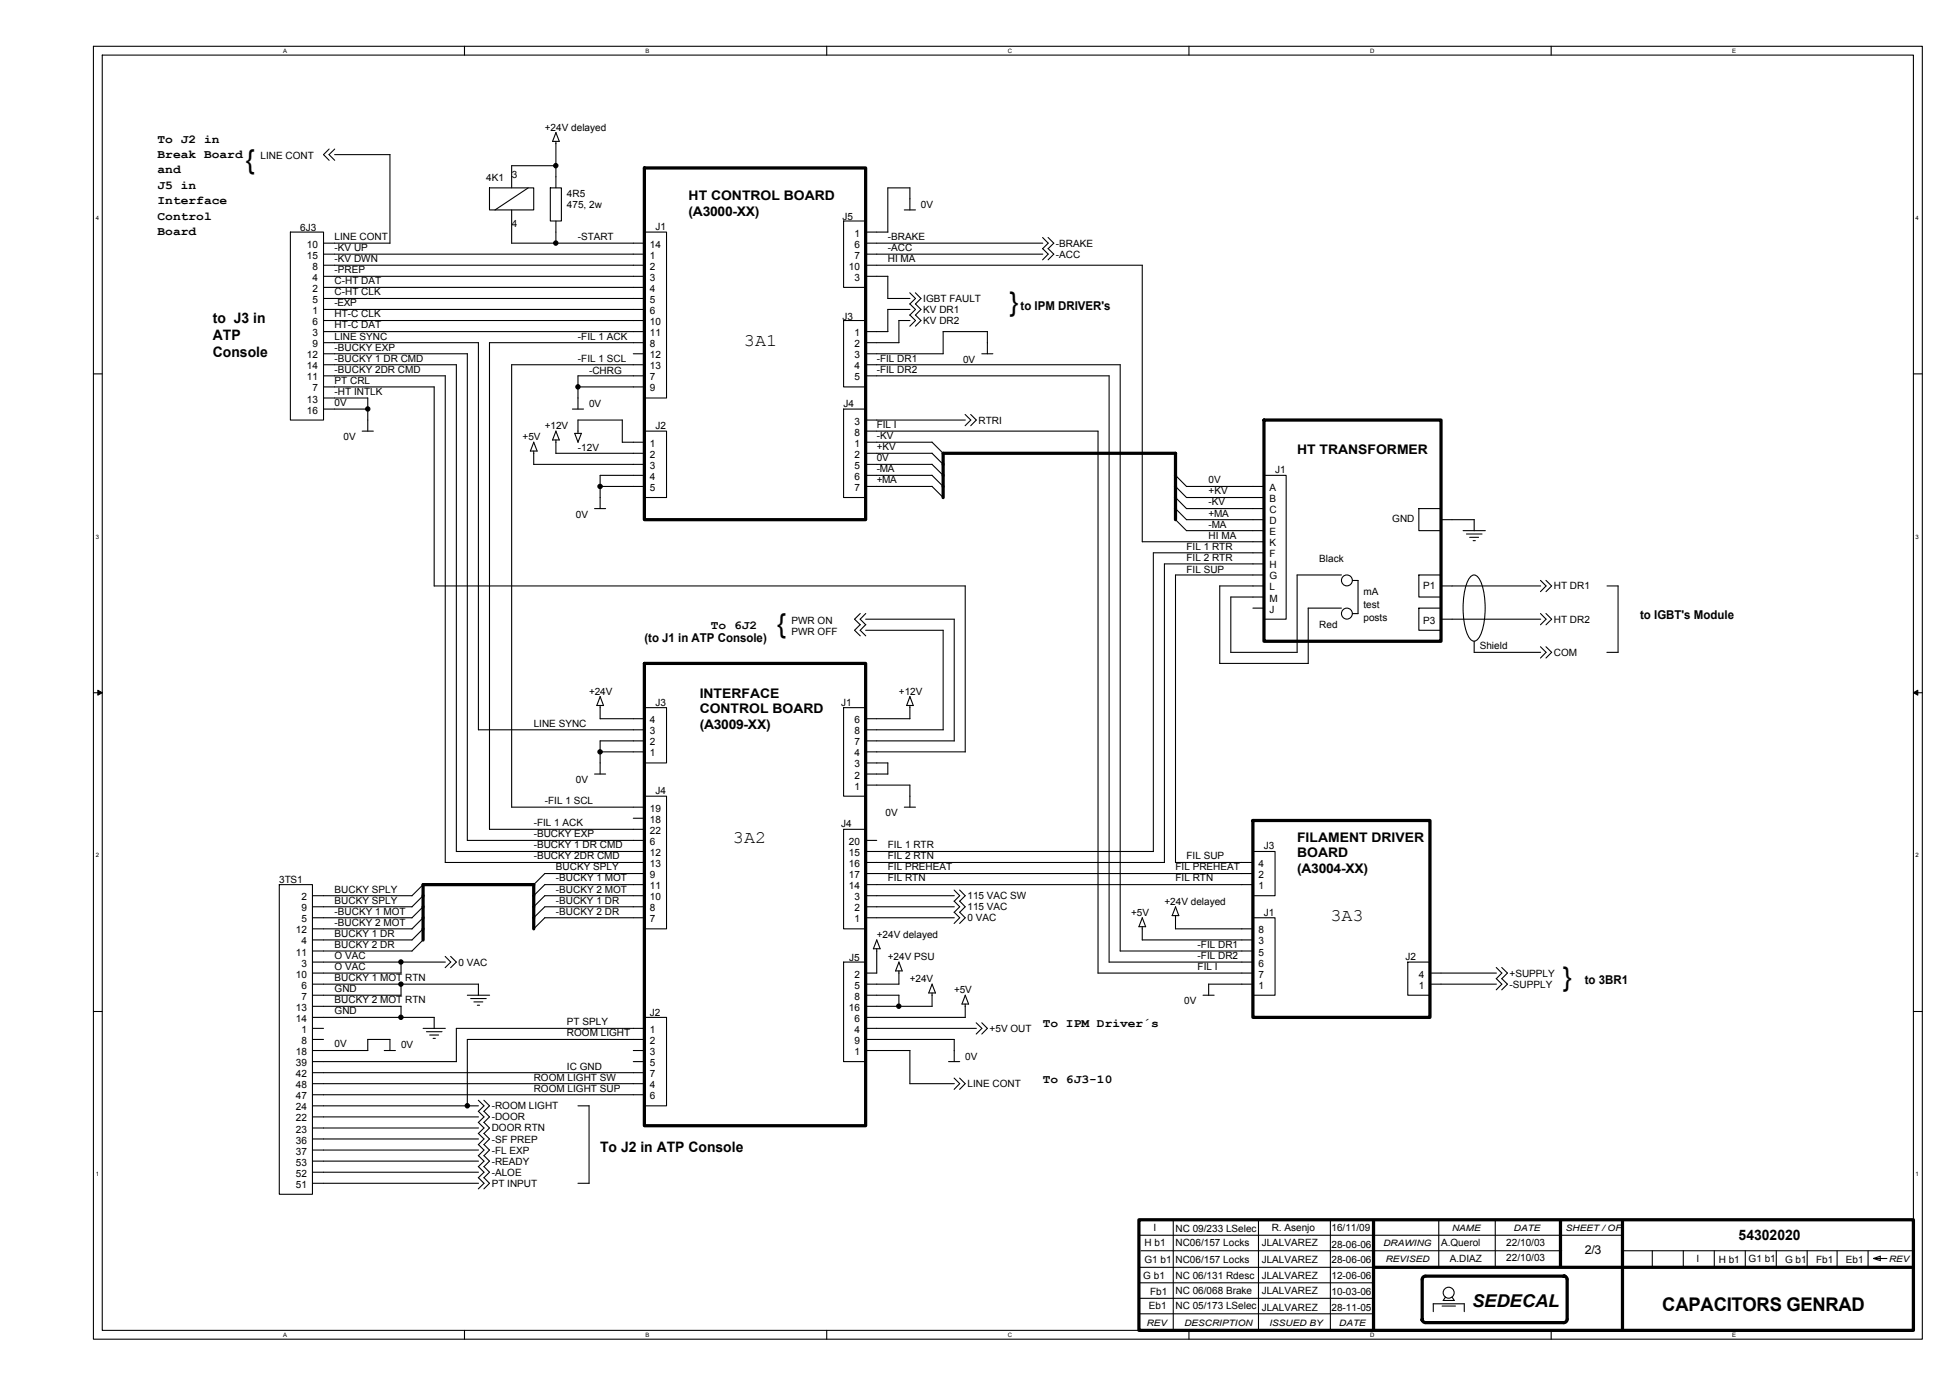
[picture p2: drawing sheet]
<svg xmlns="http://www.w3.org/2000/svg" width="420mm" height="297mm" viewBox="0 0 420 297" stroke-linecap="round" stroke-linejoin="round" font-family="sans-serif">
<path d="M20.2 10h394.6v279.1h-394.6zM22.1 11.9h390.8v275.3h-390.8z" fill="none" stroke="#000" stroke-width=".23"/>
<g fill="#fff">
<path d="M61.1 10.2h.9v1.5h-.9z"/>
<path d="M61.1 287.4h.9v1.5h-.9z"/>
</g>
<path d="M100.2 10v1.9M100.2 287.2v1.9" fill="none" stroke="#000" stroke-width=".23"/>
<g fill="#fff">
<path d="M139.3 10.2h.9v1.5h-.9z"/>
<path d="M139.3 287.4h.9v1.5h-.9z"/>
</g>
<path d="M178.4 10v1.9M178.4 287.2v1.9" fill="none" stroke="#000" stroke-width=".23"/>
<g fill="#fff">
<path d="M217.5 10.2h.9v1.5h-.9z"/>
<path d="M217.5 287.4h.9v1.5h-.9z"/>
</g>
<path d="M256.6 10v1.9M256.6 287.2v1.9" fill="none" stroke="#000" stroke-width=".23"/>
<g fill="#fff">
<path d="M295.6 10.2h1v1.5h-1z"/>
<path d="M295.6 287.4h1v1.5h-1z"/>
</g>
<path d="M334.7 10v1.9M334.7 287.2v1.9" fill="none" stroke="#000" stroke-width=".23"/>
<g fill="#fff">
<path d="M373.8 10.2h.9v1.5h-.9z"/>
<path d="M373.8 287.4h.9v1.5h-.9z"/>
<path d="M20.6 46.3h.8v1.4h-.8z"/>
<path d="M413.4 46.3h.7v1.4h-.7z"/>
<path d="M20.6 115.1h.8v1.4h-.8z"/>
<path d="M413.4 115.1h.7v1.4h-.7z"/>
</g>
<path d="M20.2 80.7h1.9M412.9 80.7h1.9" fill="none" stroke="#000" stroke-width=".23"/>
<g fill="#fff">
<path d="M20.6 183.9h.8v1.5h-.8z"/>
<path d="M413.4 183.9h.7v1.5h-.7z"/>
</g>
<path d="M20.2 149.5h1.9M412.9 149.5h1.9" fill="none" stroke="#000" stroke-width=".23"/>
<path d="M21.1 149l1 .5-1 .6zM412.9 149.5l1-.5v1.1z" fill="#000" stroke="#000" stroke-width=".22"/>
<g fill="#fff">
<path d="M20.6 252.8h.8v1.4h-.8z"/>
<path d="M413.4 252.8h.7v1.4h-.7z"/>
</g>
<g fill="none" stroke="#000" stroke-width=".23">
<path d="M71 32.2l-1.2 1.2 1.2 1.2M72.2 33.4h11.9v19.1h-14.3M72.2 32.2l-1.2 1.2 1.2 1.2M120 30.5v10.1M120 28.6l.7 1.9h-1.5zM120 35.8h-9.6v4.8M62.7 50.1h7.1v40.6h-7.1zM69.8 54.9h69.3M69.8 57.3h69.3M69.8 59.6h69.3M105.6 40.6h9.6v4.7h-9.6zM110.4 45.3v7.2h28.7"/>
<path d="M114 40.6l-7.2 4.7M118.8 40.6h2.3v7.1h-2.3zM120 47.7v4.8M139.1 50.1h4.7v35.8h-4.7zM182 47.7h4.8v14.3h-4.8zM186.8 57.3h59.7v59.7l26.3-.1M186.8 52.5h38.2M186.8 54.9h38.2M186.8 59.6h4.8M186.8 50.1h4.8M191.6 59.6v4.9M195.1 45.3h2.5"/>
<path d="M196.4 45.3v-4.7h-4.8v9.5M225 51.3l1.2 1.2-1.2 1.2 1.2 1.2-1.2 1.2M226.2 51.3l1.2 1.2-1.2 1.2 1.2 1.2-1.2 1.2M69.8 76.4h31.1M69.8 74h33.4v83.5h35.9M69.8 62h69.3M69.8 64.4h69.3M69.8 66.8h69.3M69.8 69.2h69.3M69.8 71.6h69.3M69.8 78.7h28.7M98.5 78.7v105.1h40.6"/>
<path d="M100.8 76.4v105h38.3M110.4 78.7v95.5M110.4 78.7h28.7M136.7 76.4h2.4M139.1 74h-33.5v105h33.5M182 69.2h4.8v14.3h-4.8zM186.8 76.4h16.7v-4.8h9.6v4.8M186.8 71.6h4.8M186.8 78.7h55l-.1 126.6M191.6 64.4h4.8M194 69.2v4.8h-7.2M194 69.2h2.4"/>
<path d="M196.3 63.2l1.3 1.2-1.3 1.2M196.3 65.6l1.3 1.2-1.3 1.2M196.3 68l1.3 1.2-1.3 1.2M196.4 66.8h-4.8v4.8M197.5 63.2l1.2 1.2-1.2 1.2M197.5 65.6l1.2 1.2-1.2 1.2M197.5 68l1.2 1.2-1.2 1.2M211.9 76.4h2.4M69.8 83.5h23.9v43h114.6v35.8M69.8 85.9h9.6v7.2M69.8 88.3h9.6M69.8 81.1h26.3v105.1h43"/>
<path d="M78.2 93.1h2.4M114.4 97.4h1.5M114.5 97.4l.7-2 .7 2M115.2 97.4v2.9M120 95v2.9h19.1M120.7 95h-1.5l.8-2 .7 2M123.5 88.3h2.4M124.7 90.7v2.9M124.7 90.7h9.6M124.7 83.5h14.4M125.4 93.6h-1.4l.7 1.9M125.5 93.5l-.8 2"/>
<path d="M134.3 95.5h4.8M134.3 90.7v4.8M139.1 93.1h4.7v14.3h-4.7zM139.1 81.1h-14.4v7.2M182 88.3h4.8v19.1h-4.8zM186.8 93.1h50.2l-.1 117h33.5M186.8 90.7h21.5M186.8 97.9h14.4M186.8 95.5h14.4M186.8 81.1h52.6M201.1 95.4l2.4 2.5M201.1 97.8l2.4 2.4"/>
<path d="M208.3 89.5l1.2 1.2-1.2 1.2M209.5 89.5l1.2 1.2-1.2 1.2M239.3 81.1v126.6h31.1M115.2 100.2h23.9M128.3 109.8h2.4M129.5 105h9.6M139.1 102.6h-9.6v7.2M186.8 100.2h14.4M186.8 102.6h14.4M186.8 105h14.4M201.1 102.6l2.4 2.4M201.1 105l2.4 2.4"/>
<path d="M201.1 100.2l2.4 2.4M253.7 107.4l2.3 2.4h16.8M253.7 112.2l2.3 2.4h16.8M253.7 102.6l2.3 2.4h16.8M253.7 109.8l2.3 2.4h16.8M253.7 105l2.3 2.4h16.8M272.8 102.6h4.7v31.1h-4.7zM272.8 119.3h-23.9v64.5M306.2 109.8h4.8v4.8h-4.8zM311 112.2h7.1v2.4M315.7 114.6h4.8M316.5 115.3h3.3"/>
<path d="M317.2 116h1.9M317.9 116.7h.5M185.6 134.8l-1.2 1.3 1.2 1.2M185.6 132.4l-1.2 1.3 1.2 1.2M186.8 133.7h19.1v26.3l-19.1-.1M186.8 136.1h16.7v21.5M186.8 134.8l-1.2 1.3 1.2 1.2M186.8 132.4l-1.2 1.3 1.2 1.2M263.2 126.5h9.6M263.2 126.5v16.7h19.1v-11.9M270.4 131.3h2.4M272.8 128.9h-7.2v11.9h14.3"/>
<path d="M272.8 124.1h-19.1v62.1h16.7M272.8 121.7h-21.5v64.5h-64.5M279.9 124.1h9.6M279.9 124.1v16.7M282.3 131.3h7.2M291.8 132.5h1.3M291.9 125.3h1.2M293.1 125.3v7.2M306.2 131.3h4.8v4.8h-4.8zM306.2 124.1h4.8v4.8h-4.8zM311 126.5h21.5M311 133.7h21.5"/>
<path d="M317.3 124.6a.99 .99 0 0 1 1.6 0 12.9 12.9 0 0 1 1.6 7.9l-.2 1.2a6.6 6.6 0 0 1-1.8 4.6 1.23 1.23 0 0 1-1.6-.9 16.8 16.8 0 0 1 0-12.3zM318.1 138.4v2.4M332.4 132.4l1.2 1.3-1.2 1.2M332.4 139.6l1.2 1.2-1.2 1.2M332.4 125.3l1.2 1.2-1.2 1.2M333.6 132.4l1.2 1.3-1.2 1.2M333.6 139.6l1.2 1.2-1.2 1.2M333.6 125.3l1.2 1.2-1.2 1.2M346.8 126.5h2.4M349.2 126.5v14.3M129.5 152.3v2.9h9.6M129.5 159.9v7.2"/>
<path d="M129.5 150.4l.7 1.9h-1.4zM129.5 159.9h9.6M139.1 152.8h4.7v11.9h-4.7zM182 152.8h4.8v19.1h-4.8zM186.8 157.5h16.7M195.6 152.3h1.5l-.7-1.9-.7 1.9M196.4 152.3v2.9h-9.6M318.1 140.8h14.4M346.8 140.8h2.4M110.4 174.2h28.7M128.3 167.1h2.4M129.5 162.3h9.6"/>
<path d="M136.7 176.6h2.4M139.1 171.9h4.7v28.6h-4.7zM182 179h4.8v21.5h-4.8zM186.8 167.1h4.8M186.8 169.5h9.6v4.7M186.8 162.3h21.5M186.8 164.7h4.8M191.6 164.7v2.4M195.1 174.2h2.5M60.3 191h7.1v66.8h-7.1zM67.4 195.7h21.5M67.4 198.1h21.5"/>
<path d="M91.3 191l-2.4 2.4h-21.5M91.3 198.1l-2.4 2.4h-21.5M91.3 193.4l-2.4 2.4M91.3 195.7l-2.4 2.4M139.1 193.4h-21.6l-2.3 2.4M139.1 191h-21.5l-2.4 2.4M139.1 188.6h-21.5l-2.4 2.4M139.1 195.7h-21.5l-2.4 2.4M139.1 198.1h-21.6l-2.3 2.4M186.8 183.8h62.1M186.8 193.4h19.1M186.8 191h83.6"/>
<path d="M186.8 188.6h83.6M186.8 195.7h19.1M186.8 198.1h19.1M186.8 181.4h2.4M205.9 192.1l1.2 1.3-1.2 1.1 1.2 1.2-1.2 1.3M205.9 196.9l1.2 1.2-1.2 1.2M207.1 192.1l1.2 1.3-1.2 1.1 1.2 1.2-1.2 1.3M207.1 196.9l1.2 1.2-1.2 1.2M252.9 197.7h1.5l-.7-2-.7 2M253.7 197.7v2.8h16.7M270.4 198.1h4.8v16.7h-4.8zM270.4 183.8h4.8v9.6h-4.8z"/>
<path d="M20.2 218.4h1.9M67.4 214.8h19.2M67.4 205.3h21.5M67.4 212.4h35.9l-.1 2.5M67.4 207.7h28.7M67.4 217.2h19.2l-.1 2.4M67.4 219.6h26.3v2.4M86.5 207.7l.1 2.4h-19.2M86.5 212.4v2.5M91.3 200.5l-2.4 2.4h-21.5M91.3 202.9l-2.4 2.4M96.1 206.5l1.2 1.2-1.2 1.2"/>
<path d="M97.2 206.5l1.3 1.2-1.3 1.2M100.8 214.8h4.9M101.6 215.6h3.3M102.3 216.3h1.9M103 217h.5M139.1 219.6h4.7v19.1h-4.7zM182 207.7h4.8v21.5h-4.8zM186.8 214.8h7.2v2.5M186.8 217.2h14.4M188.5 204.8h1.4M188.5 204.8l.7-1.9 .7 1.9M189.2 204.8v5.3h-2.4"/>
<path d="M194 209.6v2.8h-7.2M194 207.7l-.8 1.9h1.5l-.7-1.9M200.4 214.4h1.5M201.1 214.4v2.9M201.1 212.4l.8 2M201.2 212.4l-.8 2M207.6 216.7h1.4M207.6 216.7l.7-1.9 .7 2M208.3 216.7v2.9h-21.5M241.7 205.3h28.7M245.8 200h1.4M245.8 200l.7-1.9 .7 2"/>
<path d="M246.5 200v2.9h23.9M259.6 214.8h2.4M270.4 212.4h-9.6v2.4M303.8 207.7h4.8v7.1h-4.8zM308.6 212.4h14.3M308.6 210.1h14.3M322.9 208.9l1.2 1.2-1.2 1.2 1.2 1.1-1.2 1.3M324.1 208.9l1.2 1.2-1.2 1.2 1.2 1.1-1.2 1.3M412.9 218.4h1.9M67.4 226.8h12v-2.4h4.8l-.1 2.4M67.4 222h2.4M67.4 229.2h31.1"/>
<path d="M67.4 224.4h2.4M67.4 233.9h71.7M67.4 236.3h71.7M67.4 231.6h71.7M67.4 238.7h35.8M82.9 226.8h2.4M91.3 222h4.8M92 222.7h3.4M92.7 223.4h1.9M93.5 224.2h.4M103.2 239.9l1.2 1.2-1.2 1.2M103.2 237.5l1.2 1.2-1.2 1.2"/>
<path d="M104.4 239.9l1.2 1.2-1.2 1.2M104.4 237.5l1.2 1.2-1.2 1.2M124.7 238.7h2.4M127.1 238.7v16.8M136.7 226.8h2.4M136.7 229.2h2.4M139.1 222h-40.6v7.2M139.1 224.4h-38.3v14.3M186.8 226.8h9.6v7.2M186.8 222h23.9M186.8 224.4h19.1v4.8M196.4 233.9h9.5"/>
<path d="M204.7 229.2h2.4M205.9 232.7l1.2 1.2-1.2 1.3M207.1 232.7l1.2 1.2-1.2 1.3M210.7 220.8l1.2 1.2-1.2 1.2M211.9 220.8l1.2 1.2-1.2 1.2M67.4 241.1h35.9M67.4 243.5h35.9M67.4 245.9h35.9M67.4 248.3h35.9M67.4 250.7h35.9M67.4 253h35.9M67.4 255.4h35.9"/>
<path d="M103.2 242.3l1.2 1.2-1.2 1.2M103.2 244.7l1.2 1.2-1.2 1.2M103.2 247.1l1.2 1.2-1.2 1.2M103.2 249.4l1.2 1.3-1.2 1.2 1.2 1.1-1.2 1.3M103.2 254.2l1.2 1.2-1.2 1.2M104.4 242.3l1.2 1.2-1.2 1.2M104.4 244.7l1.2 1.2-1.2 1.2M104.4 247.1l1.2 1.2-1.2 1.2M104.4 249.4l1.2 1.3-1.2 1.2 1.2 1.1-1.2 1.3M104.4 254.2l1.2 1.2-1.2 1.2M124.7 255.4h2.4M246 273.6h50.4"/>
<path d="M246 266.7h103.9M246 276.9h50.4M246.3 270h90.7M253.2 263.3v23.9M271.6 263.3v23.9M287.1 263.3v23.9M310.5 263.3v10.3M311.9 280l-.5 .7h2.4l-.5-.7M322.7 263.3v10.3M350.4 270h62.5M356.6 270v3.4M363.3 270v3.4"/>
<path d="M369.9 270v3.4M376.6 270v3.4M383.3 270v3.4M390 270v3.4M396.4 270v3.4M403.1 270v3.4M404.3 271.7l1.5 .4M405.8 271.2v1M405.8 271.2l-1.5 .5h2.9M246 280.3h50.4M246 283.6h50.4M309.3 283.1v-1.6h6.7v1.6"/>
<path d="M311.2 281.9h2.9"/>
<circle cx="290.7" cy="132.5" r="1.18"/>
<circle cx="290.7" cy="125.3" r="1.18"/>
<circle cx="312.6" cy="279.1" r="1.18"/>
</g>
<g fill="none" stroke="#000" stroke-width=".7">
<path d="M139.1 36.3h47.7v75.9h-47.7zM272.8 90.7h38.2v47.7h-38.2zM203.5 107.4v-9.5h50.2v14.3M139.1 143.2h47.7v99.8h-47.7zM270.4 177.1h38.2v42.5h-38.2zM115.2 190.9v9.6M115.2 191h-23.9v11.9M245.8 263.3h167.1v23.9h-167.1zM296.4 263.5v23.5M296.6 273.6h116.1M306.9 276.2v8.8v-.2a.72 .72 0 0 0 .7 .7h29.9a.73 .73 0 0 0 .7-.7v-8.6M336.8 263.5v9.9"/>
<path d="M338.2 276.2a.72 .72 0 0 0-.7-.7h.2h-30.1a.7 .7 0 0 0-.7 .7M350.1 263.5v23.5"/>
</g>
<g fill="#000" stroke="#000" stroke-width=".23">
<circle cx="119.9" cy="35.8" r=".47"/>
<circle cx="119.9" cy="52.5" r=".47"/>
<circle cx="79.4" cy="88.3" r=".47"/>
<circle cx="124.7" cy="83.5" r=".47"/>
<circle cx="129.5" cy="105" r=".47"/>
<circle cx="129.5" cy="162.3" r=".47"/>
<circle cx="86.5" cy="207.7" r=".47"/>
<circle cx="86.5" cy="212.4" r=".47"/>
<circle cx="86.5" cy="219.6" r=".47"/>
<circle cx="194" cy="217.2" r=".47"/>
<circle cx="100.8" cy="238.7" r=".47"/>
</g>
<g font-size="5.7">
<text x="55" y="33.4" transform="rotate(180 55 33.4)">}</text>
<text x="217.9" y="67.2">}</text>
<text x="169.6" y="133.7" transform="rotate(180 169.6 133.7)">}</text>
<text x="337.2" y="212.9">}</text>
</g>
<text font-size="4.1" x="358.7" y="283.1">CAPACITORS GENRAD</text>
<g font-size="3.8">
<text x="160.5" y="74.6">3A1</text>
<text x="158.2" y="182.1">3A2</text>
<text x="287.1" y="198.8">3A3</text>
<text x="317.7" y="282.1">SEDECAL</text>
</g>
<g font-size="3.1">
<text x="45.9" y="69.7">to J3 in</text>
<text x="45.9" y="73.4">ATP</text>
<text x="45.9" y="77.1">Console</text>
<text x="129.5" y="248.8">To J2 in ATP Console</text>
<text x="375.2" y="267.6">54302020</text>
</g>
<g font-size="2.9">
<text x="148.6" y="43.2">HT CONTROL BOARD</text>
<text x="148.6" y="46.6">(A3000-XX)</text>
<text x="279.9" y="98.1">HT TRANSFORMER</text>
<text x="151" y="150.6">INTERFACE</text>
<text x="151" y="154">CONTROL BOARD</text>
<text x="151" y="157.3">(A3009-XX)</text>
<text x="279.9" y="181.7">FILAMENT DRIVER</text>
<text x="279.9" y="185">BOARD</text>
<text x="279.9" y="188.4">(A3004-XX)</text>
</g>
<g font-size="2.6">
<text x="34" y="30.8">To J2 in</text>
<text x="34" y="34.1">Break Board</text>
<text x="34" y="37.4">and</text>
<text x="34" y="40.8">J5 in</text>
<text x="34" y="44.1">Interface</text>
<text x="34" y="47.4">Control</text>
<text x="34" y="50.7">Board</text>
<text x="220.2" y="66.9">to IPM DRIVER's</text>
<text x="153.4" y="135.8">To 6J2</text>
<text x="353.9" y="133.7">to IGBT's Module</text>
<text x="139.1" y="138.5">(to J1 in ATP Console)</text>
<text x="342" y="212.5">to 3BR1</text>
<text x="225" y="221.8">To IPM Driver´s</text>
<text x="225" y="233.7">To 6J3-10</text>
<text x="342" y="270.7">2/3</text>
</g>
<g font-size="2.2">
<text x="117.6" y="28.2">+24V delayed</text>
<text x="56.2" y="34.4">LINE CONT</text>
<text x="104.9" y="39.2">4K1</text>
<text x="110.4" y="38.4">3</text>
<text x="122.4" y="42.5">4R5</text>
<text x="122.4" y="44.9">475, 2w</text>
<text x="181.8" y="47.5">J5</text>
<text x="198.7" y="44.9">0V</text>
<text x="64.8" y="49.9">6J3</text>
<text x="66.2" y="53.5">10</text>
<text x="72.2" y="51.8">LINE CONT</text>
<text x="110.4" y="48.9">4</text>
<text x="124.7" y="51.8">-START</text>
<text x="140.2" y="53.5">14</text>
<text x="141.4" y="49.7">J1</text>
<text x="184.4" y="51.1">1</text>
<text x="184.4" y="53.5">6</text>
<text x="191.6" y="51.8">-BRAKE</text>
<text x="227.9" y="53.2">-BRAKE</text>
<text x="66.2" y="55.8">15</text>
<text x="67.4" y="58.2">8</text>
<text x="72.2" y="56.6">-KV DWN</text>
<text x="72.2" y="59">-PREP</text>
<text x="72.2" y="54.2">-KV UP</text>
<text x="140.2" y="58.2">2</text>
<text x="140.2" y="55.8">1</text>
<text x="183.2" y="58.2">10</text>
<text x="184.4" y="55.8">7</text>
<text x="191.6" y="56.6">HI MA</text>
<text x="191.6" y="54.2">-ACC</text>
<text x="227.9" y="55.6">-ACC</text>
<text x="67.4" y="60.6">4</text>
<text x="67.4" y="63">2</text>
<text x="67.4" y="65.4">5</text>
<text x="72.2" y="61.4">C-HT DAT</text>
<text x="72.2" y="63.7">C-HT CLK</text>
<text x="140.2" y="60.6">3</text>
<text x="140.2" y="65.4">5</text>
<text x="140.2" y="63">4</text>
<text x="184.4" y="60.6">3</text>
<text x="199.2" y="65.2">IGBT FAULT</text>
<text x="67.4" y="67.8">1</text>
<text x="67.4" y="70.2">6</text>
<text x="72.2" y="66.1">-EXP</text>
<text x="72.2" y="70.9">HT-C DAT</text>
<text x="72.2" y="68.5">HT-C CLK</text>
<text x="140.2" y="67.8">6</text>
<text x="140.2" y="70.2">10</text>
<text x="181.8" y="69">J3</text>
<text x="199.2" y="67.6">KV DR1</text>
<text x="199.2" y="70">KV DR2</text>
<text x="66.2" y="77.3">12</text>
<text x="67.4" y="72.6">3</text>
<text x="67.4" y="75">9</text>
<text x="72.2" y="73.3">LINE SYNC</text>
<text x="72.2" y="75.7">-BUCKY EXP</text>
<text x="124.7" y="73.3">-FIL 1 ACK</text>
<text x="140.2" y="75">8</text>
<text x="140.2" y="72.6">11</text>
<text x="140.2" y="77.3">12</text>
<text x="184.4" y="72.6">1</text>
<text x="184.4" y="75">2</text>
<text x="184.4" y="77.3">3</text>
<text x="66.2" y="79.7">14</text>
<text x="66.2" y="82.1">11</text>
<text x="72.2" y="80.5">-BUCKY 2DR CMD</text>
<text x="72.2" y="82.8">PT CRL</text>
<text x="72.2" y="78.1">-BUCKY 1 DR CMD</text>
<text x="124.7" y="78.1">-FIL 1 SCL</text>
<text x="127.1" y="80.7">-CHRG</text>
<text x="140.2" y="82.1">7</text>
<text x="140.2" y="79.7">13</text>
<text x="184.4" y="79.7">4</text>
<text x="184.4" y="82.1">5</text>
<text x="189.2" y="78.1">-FIL DR1</text>
<text x="189.2" y="80.5">-FIL DR2</text>
<text x="207.8" y="78.3">0V</text>
<text x="66.2" y="86.9">13</text>
<text x="66.2" y="89.3">16</text>
<text x="67.4" y="84.5">7</text>
<text x="72.2" y="87.6">0V</text>
<text x="72.2" y="85.2">-HT INTLK</text>
<text x="127.1" y="87.9">0V</text>
<text x="140.2" y="84.5">9</text>
<text x="182" y="87.9">J4</text>
<text x="74.1" y="95">0V</text>
<text x="112.8" y="95">+5V</text>
<text x="117.6" y="92.6">+12V</text>
<text x="141.4" y="92.6">J2</text>
<text x="184.4" y="91.7">3</text>
<text x="184.4" y="94">8</text>
<text x="189.2" y="94.8">-KV</text>
<text x="189.2" y="92.4">FIL I</text>
<text x="211.2" y="91.4">RTRI</text>
<text x="124.7" y="97.4">-12V</text>
<text x="140.2" y="101.2">3</text>
<text x="140.2" y="96.4">1</text>
<text x="140.2" y="98.8">2</text>
<text x="184.4" y="101.2">5</text>
<text x="184.4" y="98.8">2</text>
<text x="184.4" y="96.4">1</text>
<text x="189.2" y="97.2">+KV</text>
<text x="189.2" y="101.9">-MA</text>
<text x="189.2" y="99.6">0V</text>
<text x="140.2" y="106">5</text>
<text x="140.2" y="103.6">4</text>
<text x="184.4" y="103.6">6</text>
<text x="184.4" y="106">7</text>
<text x="189.2" y="104.3">+MA</text>
<text x="260.8" y="106.7">+KV</text>
<text x="260.8" y="104.3">0V</text>
<text x="273.9" y="106">A</text>
<text x="275.2" y="102.2">J1</text>
<text x="124.3" y="111.7">0V</text>
<text x="260.8" y="109.1">-KV</text>
<text x="260.8" y="111.5">+MA</text>
<text x="260.8" y="113.9">-MA</text>
<text x="273.9" y="110.8">C</text>
<text x="273.9" y="108.4">B</text>
<text x="273.9" y="113.2">D</text>
<text x="300.4" y="112.7">GND</text>
<text x="256" y="118.7">FIL 1 RTR</text>
<text x="260.8" y="116.3">HI MA</text>
<text x="273.9" y="115.5">E</text>
<text x="273.9" y="117.9">K</text>
<text x="256" y="121.1">FIL 2 RTR</text>
<text x="256" y="123.7">FIL SUP</text>
<text x="273.9" y="120.3">F</text>
<text x="273.9" y="122.7">H</text>
<text x="273.9" y="125.1">G</text>
<text x="284.7" y="121.3">Black</text>
<text x="273.9" y="127.5">L</text>
<text x="273.9" y="129.9">M</text>
<text x="294.2" y="128.4">mA</text>
<text x="294.2" y="131.3">test</text>
<text x="307.1" y="127.3">P1</text>
<text x="335.3" y="127.3">HT DR1</text>
<text x="170.8" y="137">PWR OFF</text>
<text x="170.8" y="134.7">PWR ON</text>
<text x="273.9" y="132.3">J</text>
<text x="284.7" y="135.6">Red</text>
<text x="294.2" y="134.1">posts</text>
<text x="307.1" y="134.7">P3</text>
<text x="335.3" y="134.4">HT DR2</text>
<text x="319.3" y="140.1">Shield</text>
<text x="335.3" y="141.6">COM</text>
<text x="127.1" y="149.9">+24V</text>
<text x="194" y="149.9">+12V</text>
<text x="141.4" y="152.3">J3</text>
<text x="181.6" y="152.3">J1</text>
<text x="115.2" y="156.9">LINE SYNC</text>
<text x="140.2" y="158.5">3</text>
<text x="140.2" y="160.9">2</text>
<text x="140.2" y="156.1">4</text>
<text x="184.4" y="160.9">7</text>
<text x="184.4" y="158.5">8</text>
<text x="184.4" y="156.1">6</text>
<text x="140.2" y="163.3">1</text>
<text x="184.4" y="165.7">3</text>
<text x="184.4" y="163.3">4</text>
<text x="117.6" y="173.6">-FIL 1 SCL</text>
<text x="124.3" y="169">0V</text>
<text x="141.4" y="171.4">J4</text>
<text x="184.4" y="168.1">2</text>
<text x="184.4" y="170.5">1</text>
<text x="115.2" y="178.3">-FIL 1 ACK</text>
<text x="140.2" y="175.2">19</text>
<text x="140.2" y="177.6">18</text>
<text x="140.2" y="180">22</text>
<text x="181.6" y="178.6">J4</text>
<text x="191.1" y="176.2">0V</text>
<text x="115.2" y="180.7">-BUCKY EXP</text>
<text x="115.2" y="185.5">-BUCKY 2DR CMD</text>
<text x="115.2" y="183.1">-BUCKY 1 DR CMD</text>
<text x="140.2" y="184.8">12</text>
<text x="140.2" y="182.4">6</text>
<text x="183.2" y="184.8">15</text>
<text x="183.2" y="182.4">20</text>
<text x="191.6" y="183.1">FIL 1 RTR</text>
<text x="191.6" y="185.5">FIL 2 RTN</text>
<text x="256" y="185.5">FIL SUP</text>
<text x="272.8" y="183.4">J3</text>
<text x="60.3" y="190.5">3TS1</text>
<text x="120" y="187.9">BUCKY SPLY</text>
<text x="120" y="190.3">-BUCKY 1 MOT</text>
<text x="140.2" y="187.2">13</text>
<text x="140.2" y="191.9">11</text>
<text x="140.2" y="189.5">9</text>
<text x="183.2" y="191.9">14</text>
<text x="183.2" y="189.5">17</text>
<text x="183.2" y="187.2">16</text>
<text x="191.6" y="190.3">FIL RTN</text>
<text x="191.6" y="187.9">FIL PREHEAT</text>
<text x="253.7" y="190.3">FIL RTN</text>
<text x="253.7" y="187.9">FIL PREHEAT</text>
<text x="271.6" y="187.2">4</text>
<text x="271.6" y="191.9">1</text>
<text x="271.6" y="189.5">2</text>
<text x="65" y="194.3">2</text>
<text x="65" y="196.7">9</text>
<text x="72.2" y="195.1">BUCKY SPLY</text>
<text x="72.2" y="197.4">-BUCKY 1 MOT</text>
<text x="72.2" y="192.7">BUCKY SPLY</text>
<text x="120" y="195.1">-BUCKY 1 DR</text>
<text x="120" y="197.4">-BUCKY 2 DR</text>
<text x="120" y="192.7">-BUCKY 2 MOT</text>
<text x="140.2" y="194.3">10</text>
<text x="140.2" y="196.7">8</text>
<text x="184.4" y="194.3">3</text>
<text x="184.4" y="196.7">2</text>
<text x="208.8" y="196.5">115 VAC</text>
<text x="208.8" y="194.1">115 VAC SW</text>
<text x="244.1" y="197.7">+5V</text>
<text x="251.3" y="195.3">+24V delayed</text>
<text x="272.8" y="197.7">J1</text>
<text x="63.8" y="201.5">12</text>
<text x="65" y="199.1">5</text>
<text x="65" y="203.9">4</text>
<text x="72.2" y="202.2">BUCKY 1 DR</text>
<text x="72.2" y="199.8">-BUCKY 2 MOT</text>
<text x="140.2" y="199.1">7</text>
<text x="184.4" y="199.1">1</text>
<text x="189.2" y="202.5">+24V delayed</text>
<text x="208.8" y="198.9">0 VAC</text>
<text x="271.6" y="203.9">3</text>
<text x="271.6" y="201.5">8</text>
<text x="63.8" y="206.3">11</text>
<text x="65" y="208.7">3</text>
<text x="72.2" y="209.4">O VAC</text>
<text x="72.2" y="207">O VAC</text>
<text x="72.2" y="204.6">BUCKY 2 DR</text>
<text x="98.9" y="208.4">0 VAC</text>
<text x="183.2" y="207.5">J5</text>
<text x="191.6" y="207.2">+24V PSU</text>
<text x="258.4" y="209.4">FIL I</text>
<text x="258.4" y="207">-FIL DR2</text>
<text x="258.4" y="204.6">-FIL DR1</text>
<text x="271.6" y="206.3">5</text>
<text x="271.6" y="208.7">6</text>
<text x="303.3" y="207.2">J2</text>
<text x="63.8" y="211">10</text>
<text x="65" y="213.4">6</text>
<text x="65" y="215.8">7</text>
<text x="72.2" y="211.8">BUCKY 1 MOT RTN</text>
<text x="72.2" y="214.2">GND</text>
<text x="184.4" y="211">2</text>
<text x="184.4" y="213.4">5</text>
<text x="184.4" y="215.8">8</text>
<text x="196.4" y="212">+24V</text>
<text x="205.9" y="214.4">+5V</text>
<text x="271.6" y="213.4">1</text>
<text x="271.6" y="211">7</text>
<text x="306.2" y="213.4">1</text>
<text x="306.2" y="211">4</text>
<text x="325.8" y="210.8">+SUPPLY</text>
<text x="325.8" y="213.2">-SUPPLY</text>
<text x="63.8" y="218.2">13</text>
<text x="63.8" y="220.6">14</text>
<text x="72.2" y="216.6">BUCKY 2 MOT RTN</text>
<text x="72.2" y="218.9">GND</text>
<text x="122.4" y="221.3">PT SPLY</text>
<text x="140.3" y="219.4">J2</text>
<text x="183.2" y="218.2">16</text>
<text x="184.4" y="220.6">6</text>
<text x="255.6" y="216.8">0V</text>
<text x="63.8" y="227.8">18</text>
<text x="65" y="223">1</text>
<text x="65" y="225.4">8</text>
<text x="72.2" y="226.1">0V</text>
<text x="86.5" y="226.3">0V</text>
<text x="122.4" y="223.7">ROOM LIGHT</text>
<text x="140.2" y="223">1</text>
<text x="140.2" y="225.4">2</text>
<text x="140.2" y="227.8">3</text>
<text x="184.4" y="223">4</text>
<text x="184.4" y="225.4">9</text>
<text x="184.4" y="227.8">1</text>
<text x="213.6" y="222.8">+5V OUT</text>
<text x="63.8" y="230.1">39</text>
<text x="63.8" y="232.5">42</text>
<text x="115.2" y="233.3">ROOM LIGHT SW</text>
<text x="122.4" y="230.9">IC GND</text>
<text x="140.2" y="230.1">5</text>
<text x="140.2" y="232.5">7</text>
<text x="208.3" y="228.7">0V</text>
<text x="63.8" y="237.3">47</text>
<text x="63.8" y="239.7">24</text>
<text x="63.8" y="234.9">48</text>
<text x="106.1" y="239.5">-ROOM LIGHT</text>
<text x="115.2" y="235.6">ROOM LIGHT SUP</text>
<text x="140.2" y="234.9">4</text>
<text x="140.2" y="237.3">6</text>
<text x="208.8" y="234.7">LINE CONT</text>
<text x="63.8" y="242.1">22</text>
<text x="63.8" y="244.5">23</text>
<text x="106.1" y="241.9">-DOOR</text>
<text x="106.1" y="244.2">DOOR RTN</text>
<text x="63.8" y="246.9">36</text>
<text x="63.8" y="249.2">37</text>
<text x="63.8" y="251.6">53</text>
<text x="106.1" y="246.6">-SF PREP</text>
<text x="106.1" y="249">-FL EXP</text>
<text x="106.1" y="251.4">-READY</text>
<text x="63.8" y="254">52</text>
<text x="63.8" y="256.4">51</text>
<text x="106.1" y="253.8">-ALOE</text>
<text x="106.1" y="256.2">PT INPUT</text>
<text x="247" y="269.1">H b1</text>
<text x="248.9" y="265.7">I</text>
<text x="253.7" y="269.1">NC06/157 Locks</text>
<text x="253.7" y="266">NC 09/233 LSelec</text>
<text x="272.3" y="269.1">JLALVAREZ</text>
<text x="274.4" y="265.7">R. Asenjo</text>
<text x="287.3" y="269.3">28-06-06</text>
<text x="287.3" y="265.7">16/11/09</text>
<text x="311" y="269.1">A.Querol</text>
<text x="325" y="269.1">22/10/03</text>
<text x="246.7" y="276">G b1</text>
<text x="247" y="272.7">G1 b1</text>
<text x="253.7" y="276">NC 06/131 Rdesc</text>
<text x="253.7" y="272.7">NC06/157 Locks</text>
<text x="272.3" y="276">JLALVAREZ</text>
<text x="272.3" y="272.7">JLALVAREZ</text>
<text x="287.3" y="276">12-06-06</text>
<text x="287.3" y="272.7">28-06-06</text>
<text x="312.9" y="272.4">A.DIAZ</text>
<text x="325" y="272.2">22/10/03</text>
<text x="366.1" y="272.4">I</text>
<text x="370.9" y="272.7">H b1</text>
<text x="377.3" y="272.4">G1 b1</text>
<text x="385.2" y="272.7">G b1</text>
<text x="391.9" y="272.7">Fb1</text>
<text x="398.3" y="272.7">Eb1</text>
<text x="248.2" y="279.6">Fb1</text>
<text x="253.7" y="279.3">NC 06/068 Brake</text>
<text x="272.3" y="279.3">JLALVAREZ</text>
<text x="287.3" y="279.6">10-03-06</text>
<text x="247.9" y="282.7">Eb1</text>
<text x="253.7" y="282.7">NC 05/173 LSelec</text>
<text x="272.3" y="282.9">JLALVAREZ</text>
<text x="287.3" y="282.9">28-11-05</text>
</g>
<g font-size="1.9">
<text x="298.5" y="269.1">DRAWING</text>
<text x="313.4" y="265.7">NAME</text>
<text x="326.7" y="265.7">DATE</text>
<text x="337.9" y="265.7">SHEET / OF</text>
<text x="299" y="272.4">REVISED</text>
<text x="407.7" y="272.4">REV</text>
<text x="247.4" y="286.3">REV</text>
<text x="255.6" y="286.3">DESCRIPTION</text>
<text x="273.9" y="286.3">ISSUED BY</text>
<text x="289" y="286.3">DATE</text>
</g>
<g font-size="1.3">
<text x="61.1" y="11.4">A</text>
<text x="139.3" y="11.4">B</text>
<text x="217.5" y="11.4">C</text>
<text x="295.6" y="11.4">D</text>
<text x="373.8" y="11.4">E</text>
<text x="20.6" y="47.5">4</text>
<text x="413.4" y="47.5">4</text>
<text x="20.6" y="116.3">3</text>
<text x="413.4" y="116.3">3</text>
<text x="20.6" y="185.1">2</text>
<text x="413.4" y="185.1">2</text>
<text x="20.6" y="253.9">1</text>
<text x="413.4" y="253.9">1</text>
<text x="61.1" y="288.6">A</text>
<text x="139.3" y="288.6">B</text>
<text x="217.5" y="288.6">C</text>
<text x="295.6" y="288.6">D</text>
<text x="373.8" y="288.6">E</text>
</g>
</svg>
